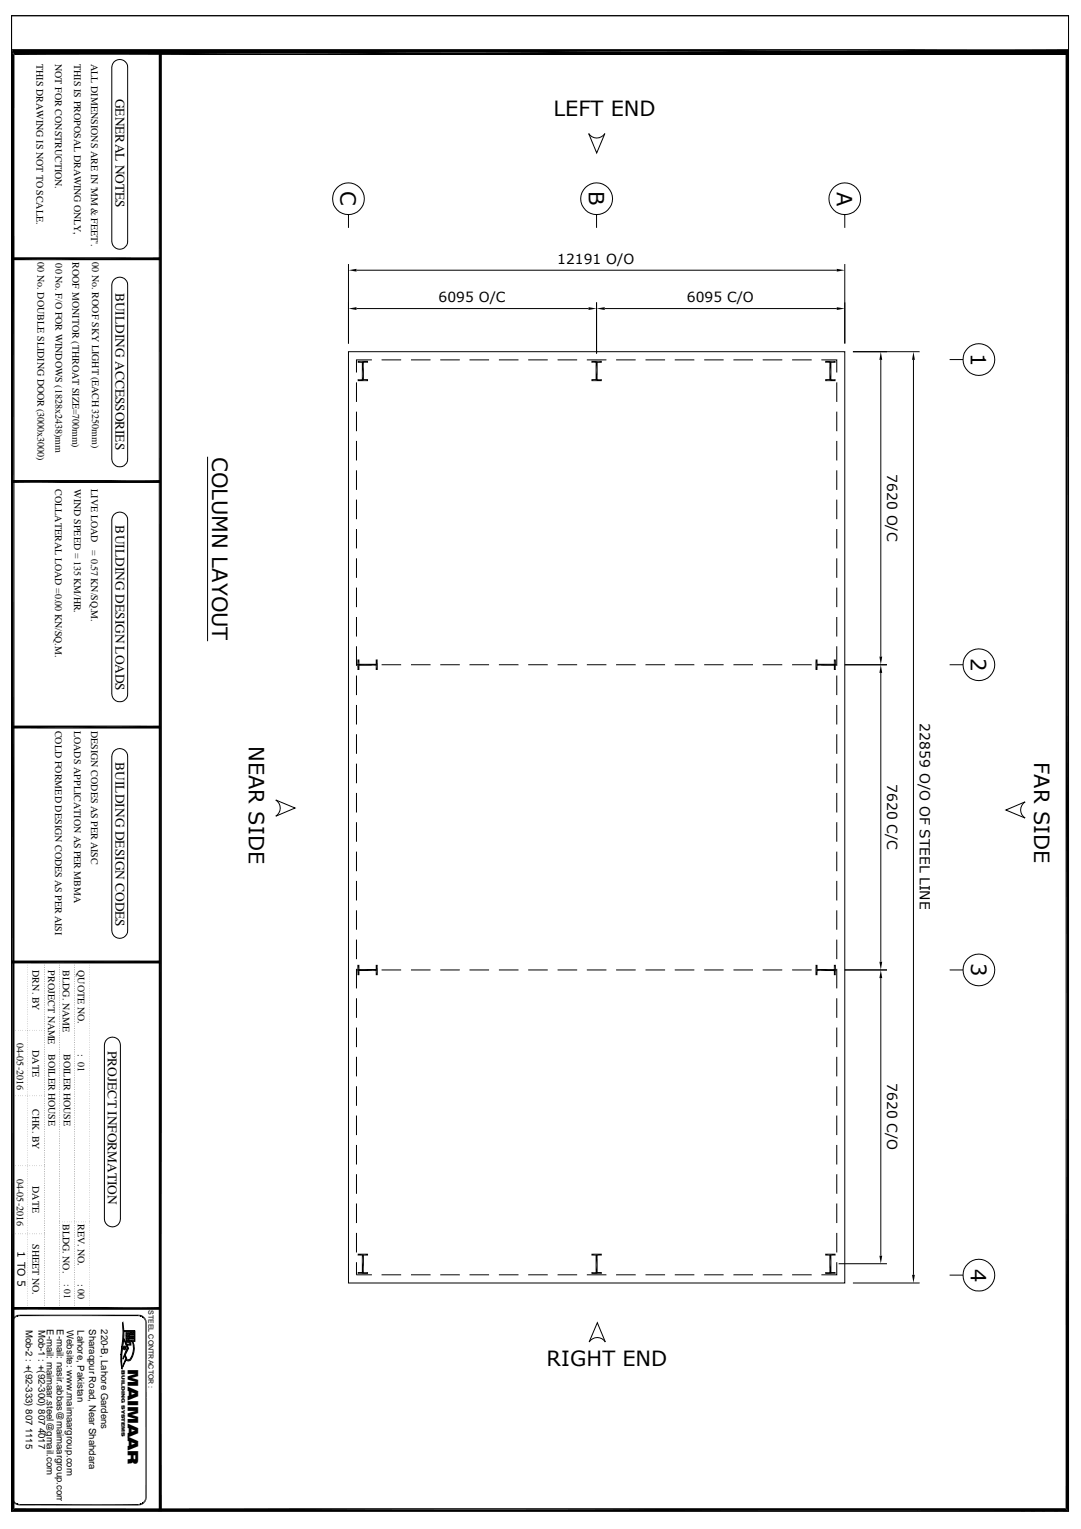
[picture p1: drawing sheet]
<svg xmlns="http://www.w3.org/2000/svg" width="297mm" height="420mm" viewBox="0 0 297 420" stroke-linecap="round" stroke-linejoin="round" font-family="sans-serif">
<g fill="none" stroke="#000" stroke-width=".27">
<path d="M3.2 4.3h290.1v410.6h-290.1zM3.2 14.3h35.3M30.7 18.5h.1M31.3 17a2.19 2.19 0 0 1 2.4-.5 2.19 2.19 0 0 1 1.3 2v47.7a2.18 2.18 0 0 1-2.1 2.2 2.18 2.18 0 0 1-2.2-2.2v-47.7l.1-.6zM44 14.3v400.6M293.3 4.3h.1M161.6 36.7a2.62 2.62 0 0 0 4.4 0l-2.2 5.3zM95.6 58.9a4.4 4.4 0 0 0 3.9-6.3 4.4 4.4 0 0 0-7.4-.7 4.4 4.4 0 0 0 2.7 6.9l.8 .1v3.7M163.7 58.9a4.4 4.4 0 0 0 3.9-6.3 4.4 4.4 0 0 0-7.3-.7 4.4 4.4 0 0 0 2.6 6.9l.8 .1v3.7M231.9 58.9a4.4 4.4 0 0 0 3.9-6.3 4.4 4.4 0 0 0-7.4-.7 4.4 4.4 0 0 0 2.6 6.9l.9 .1v3.7M3.2 71.1h35.3M30.7 78.3h.1"/>
<path d="M30.7 66.2h.1M31.3 76.7a2.19 2.19 0 0 1 2.4-.4 2.19 2.19 0 0 1 1.3 2v47.7a2.18 2.18 0 0 1-2.1 2.2 2.18 2.18 0 0 1-2.2-2.2v-47.7zM35 66.2h.1M95.6 72.5v21.8M97.8 74.2h131.9M231.9 72.5v21.8M95.6 96.6h136.3v255.7h-136.3zM97.8 84.7h63.7M102.1 98.8h-4.3v3.5M104.7 98.8h5.4M112.8 98.8h5.4M120.8 98.8h5.4"/>
<path d="M128.9 98.8h5.3M136.9 98.8h5.4M145 98.8h5.3M153 98.8h5.4M161.1 98.8h5.3M163.7 83v14.1M166 84.7h63.7M169.1 98.8h5.4M177.2 98.8h5.3M185.2 98.8h5.4M193.3 98.8h5.3M201.3 98.8h5.4"/>
<path d="M209.3 98.8h5.4M217.4 98.8h5.4M225.4 98.8h4.3v3.5M234.1 96.6h18.3M241.7 98.8v81.5M250.7 98.8v251.2M260.6 98.7h3.7M97.8 105v5.4M97.8 113v5.4M229.7 105v5.4M229.7 113v5.4M3.2 132.2h35.3"/>
<path d="M30.7 126h.1M35 126h.1M57 125.4v50.6M97.8 121.1v5.3M97.8 129.1v5.4M97.8 137.2v5.3M229.7 121.1v5.3M229.7 129.1v5.4M229.7 137.2v5.3M30.7 142.8h.1M31.3 141.2a2.19 2.19 0 0 1 2.4-.4 2.19 2.19 0 0 1 1.3 2v47.7a2.18 2.18 0 0 1-2.1 2.2 2.18 2.18 0 0 1-2.2-2.2v-47.7l.1-.6zM97.8 145.3v5.3"/>
<path d="M97.8 153.3v5.4M229.7 145.3v5.3M229.7 153.3v5.4M97.8 161.3v5.4M97.8 169.4v5.4M97.8 177.4v5.4M229.7 161.3v5.4M229.7 169.4v5.4M229.7 177.4v5.4M3.2 199.6h35.3M30.7 190.5h.1M35 190.5h.1"/>
<path d="M97.8 185.5v5.3M97.8 193.6v5.3M97.8 182.5h4.3M104.7 182.5h5.4M112.8 182.5h5.4M120.8 182.5h5.4M128.9 182.5h5.3M136.9 182.5h5.4M145 182.5h5.3M153 182.5h5.4M161.1 182.5h5.3M169.1 182.5h5.4"/>
<path d="M177.2 182.5h5.3M185.2 182.5h5.4M193.3 182.5h5.3M201.3 182.5h5.4M209.3 182.5h5.4M217.4 182.5h5.4M225.4 182.5h4.3M229.7 185.5v5.3M229.7 193.6v5.3M231.9 182.5h11.5M241.7 184.8v79.3M260.6 182.5h3.7"/>
<path d="M30.7 207.7h.1M31.3 206.2a2.19 2.19 0 0 1 2.4-.5 2.19 2.19 0 0 1 1.3 2v47.7a2.18 2.18 0 0 1-2.1 2.2 2.18 2.18 0 0 1-2.2-2.2v-47.7l.3-1.1zM75.7 219.7l5.3 2.2-5.3 2.2a2.62 2.62 0 0 0 0-4.4zM97.8 201.6v5.4M97.8 209.7v5.3M97.8 217.7v5.4M229.7 201.6v5.4M229.7 209.7v5.3M229.7 217.7v5.4M97.8 225.7v5.4M97.8 233.8v5.4M229.7 225.7v5.4"/>
<path d="M229.7 233.8v5.4M276.1 222.4l5.2-2.2a2.62 2.62 0 0 0 0 4.4zM30.7 255.4h.1M35 255.4h.1M97.8 241.9v5.3M97.8 249.9v5.4M97.8 258v5.3M229.7 241.9v5.3M229.7 249.9v5.4M229.7 258v5.3M3.2 264.1h35.3M7.6 265h.1"/>
<path d="M7.6 265.6h.1M7.6 266.3h.1M7.6 266.9h.1M7.6 267.5h.1M7.6 268.2h.1M7.6 268.8h.1M7.6 269.5h.1M7.6 270.1h.1M7.6 270.8h.1M7.6 271.4h.1M7.6 272.1h.1M7.6 272.7h.1"/>
<path d="M7.6 273.4h.1M7.6 274h.1M7.6 274.6h.1M7.6 275.3h.1M7.6 275.9h.1M7.6 276.6h.1M7.6 277.2h.1M7.6 277.9h.1M7.6 278.5h.1M7.6 279.2h.1M7.6 279.8h.1M12.1 265h.1"/>
<path d="M12.1 265.6h.1M12.1 266.3h.1M12.1 266.9h.1M12.1 267.5h.1M12.1 268.2h.1M12.1 268.8h.1M12.1 269.5h.1M12.1 270.1h.1M12.1 270.8h.1M12.1 271.4h.1M12.1 272.1h.1M12.1 272.7h.1"/>
<path d="M12.1 273.4h.1M12.1 274h.1M12.1 274.6h.1M12.1 275.3h.1M12.1 275.9h.1M12.1 276.6h.1M12.1 277.2h.1M12.1 277.9h.1M12.1 278.5h.1M12.1 279.2h.1M12.1 279.8h.1M16.2 265h.1"/>
<path d="M16.2 265.6h.1M16.2 266.3h.1M16.2 266.9h.1M16.2 267.5h.1M16.2 268.2h.1M16.2 268.8h.1M16.2 269.5h.1M16.2 270.1h.1M16.2 270.8h.1M16.2 271.4h.1M16.2 272.1h.1M16.2 272.7h.1"/>
<path d="M16.2 273.4h.1M16.2 274h.1M16.2 274.6h.1M16.2 275.3h.1M16.2 275.9h.1M16.2 276.6h.1M16.2 277.2h.1M16.2 277.9h.1M16.2 278.5h.1M16.2 279.2h.1M16.2 279.8h.1M20.3 265h.1"/>
<path d="M20.3 265.6h.1M20.3 266.3h.1M20.3 266.9h.1M20.3 267.5h.1M20.3 268.2h.1M20.3 268.8h.1M20.3 269.5h.1M20.3 270.1h.1M20.3 270.8h.1M20.3 271.4h.1M20.3 272.1h.1M20.3 272.7h.1"/>
<path d="M20.3 273.4h.1M20.3 274h.1M20.3 274.6h.1M20.3 275.3h.1M20.3 275.9h.1M20.3 276.6h.1M20.3 277.2h.1M20.3 277.9h.1M20.3 278.5h.1M20.3 279.2h.1M20.3 279.8h.1M24.4 265h.1"/>
<path d="M24.4 265.6h.1M24.4 266.3h.1M24.4 266.9h.1M24.4 267.5h.1M24.4 268.2h.1M24.4 268.8h.1M24.4 269.5h.1M24.4 270.1h.1M24.4 270.8h.1M24.4 271.4h.1M24.4 272.1h.1M24.4 272.7h.1"/>
<path d="M24.4 273.4h.1M24.4 274h.1M24.4 274.6h.1M24.4 275.3h.1M24.4 275.9h.1M24.4 276.6h.1M24.4 277.2h.1M24.4 277.9h.1M24.4 278.5h.1M24.4 279.2h.1M24.4 279.8h.1M97.8 266.3h4.3"/>
<path d="M97.8 266v5.4M97.8 274.1v5.4M104.7 266.3h5.4M112.8 266.3h5.4M120.8 266.3h5.4M128.9 266.3h5.3M136.9 266.3h5.4M145 266.3h5.3M153 266.3h5.4M161.1 266.3h5.3M169.1 266.3h5.4M177.2 266.3h5.3"/>
<path d="M185.2 266.3h5.4M193.3 266.3h5.3M201.3 266.3h5.4M209.3 266.3h5.4M217.4 266.3h5.4M225.4 266.3h4.3M229.7 266v5.4M229.7 274.1v5.4M231.9 266.3h11.5M241.7 268.6v76.2M260.6 266.3h3.7M3.6 282.9h.1"/>
<path d="M4.3 282.9h.1M4.9 282.9h.1M5.6 282.9h.1M6.3 282.9h.1M6.9 282.9h.1M7.5 282.9h.1M7.6 280.4h.1M7.6 281.1h.1M7.6 281.7h.1M7.6 282.4h.1M7.6 283h.1M7.6 283.7h.1"/>
<path d="M7.6 284.3h.1M7.6 285h.1M7.6 285.6h.1M7.6 286.2h.1M7.6 286.9h.1M7.6 287.5h.1M7.6 288.2h.1M7.6 288.8h.1M7.6 289.4h.1M7.6 290.1h.1M7.6 290.8h.1M7.6 291.4h.1"/>
<path d="M7.6 292h.1M7.6 292.7h.1M7.6 293.3h.1M7.6 294h.1M7.6 294.6h.1M7.6 295.2h.1M7.6 295.9h.1M7.6 296.6h.1M7.6 297.2h.1M7.6 297.8h.1M7.6 298.5h.1M7.6 299.1h.1"/>
<path d="M7.6 299.8h.1M8.2 282.9h.1M8.8 282.9h.1M9.5 282.9h.1M10.1 282.9h.1M10.8 282.9h.1M11.4 282.9h.1M12.1 282.9h.1M12.1 280.4h.1M12.1 281.1h.1M12.1 281.7h.1M12.1 282.4h.1"/>
<path d="M12.1 283h.1M12.1 283.7h.1M12.1 284.3h.1M12.1 285h.1M12.1 285.6h.1M12.1 286.2h.1M12.1 286.9h.1M12.1 287.5h.1M12.1 288.2h.1M12.1 288.8h.1M12.1 289.4h.1M12.1 290.1h.1"/>
<path d="M12.1 290.8h.1M12.1 291.4h.1M12.1 292h.1M12.1 292.7h.1M12.1 293.3h.1M12.1 294h.1M12.1 294.6h.1M12.1 295.2h.1M12.1 295.9h.1M12.1 296.6h.1M12.1 297.2h.1M12.1 297.8h.1"/>
<path d="M12.1 298.5h.1M12.1 299.1h.1M12.1 299.8h.1M16.2 280.4h.1M16.2 281.1h.1M16.2 281.7h.1M16.2 282.4h.1M16.2 283h.1M16.2 283.7h.1M16.2 284.3h.1M16.2 285h.1M16.2 285.6h.1"/>
<path d="M16.2 286.2h.1M16.2 286.9h.1M16.2 287.5h.1M16.2 288.2h.1M16.2 288.8h.1M16.2 289.4h.1M16.2 290.1h.1M16.2 290.8h.1M16.2 291.4h.1M16.2 292h.1M16.2 292.7h.1M16.2 293.3h.1"/>
<path d="M16.2 294h.1M16.2 294.6h.1M16.2 295.2h.1M16.2 295.9h.1M16.2 296.6h.1M16.2 297.2h.1M16.2 297.8h.1M16.2 298.5h.1M16.2 299.1h.1M16.2 299.8h.1M20.3 280.4h.1M20.3 281.1h.1"/>
<path d="M20.3 281.7h.1M20.3 282.4h.1M20.3 283h.1M20.3 283.7h.1M20.3 284.3h.1M20.3 285h.1M20.3 285.6h.1M20.3 286.2h.1M20.3 286.9h.1M20.3 287.5h.1M20.3 288.2h.1M20.3 288.8h.1"/>
<path d="M20.3 289.4h.1M20.3 290.1h.1M20.3 290.8h.1M20.3 291.4h.1M20.3 292h.1M20.3 292.7h.1M20.3 293.3h.1M20.3 294h.1M20.3 294.6h.1M20.3 295.2h.1M20.3 295.9h.1M20.3 296.6h.1"/>
<path d="M20.3 297.2h.1M20.3 297.8h.1M20.3 298.5h.1M20.3 299.1h.1M20.3 299.8h.1M24.4 280.4h.1M24.4 281.1h.1M24.4 281.7h.1M24.4 282.4h.1M24.4 283h.1M24.4 283.7h.1M24.4 284.3h.1"/>
<path d="M24.4 285h.1M24.4 285.6h.1M24.4 286.2h.1M24.4 286.9h.1M24.4 287.5h.1M24.4 288.2h.1M24.4 288.8h.1M24.4 289.4h.1M24.4 290.1h.1M24.4 290.8h.1M24.4 291.4h.1M24.4 292h.1"/>
<path d="M24.4 292.7h.1M24.4 293.3h.1M24.4 294h.1M24.4 294.6h.1M24.4 295.2h.1M24.4 295.9h.1M24.4 296.6h.1M24.4 297.2h.1M24.4 297.8h.1M24.4 298.5h.1M24.4 299.1h.1M24.4 299.8h.1"/>
<path d="M28.7 287h.1M29.3 285.4a2.19 2.19 0 0 1 2.4-.5 2.19 2.19 0 0 1 1.3 2.1v47.7a2.2 2.2 0 0 1-2.1 2.2 2.2 2.2 0 0 1-2.2-2.2v-47.7l.3-1.1zM97.8 282.1v5.4M97.8 290.2v5.3M97.8 298.2v5.4M229.7 282.1v5.4M229.7 290.2v5.3M229.7 298.2v5.4M3.6 300.8h.1M4.3 300.8h.1M4.9 300.8h.1M5.6 300.8h.1"/>
<path d="M6.3 300.8h.1M6.9 300.8h.1M7.5 300.8h.1M7.6 300.4h.1M7.6 301h.1M7.6 301.7h.1M7.6 302.3h.1M7.6 303h.1M7.6 303.6h.1M7.6 304.3h.1M7.6 304.9h.1M7.6 305.6h.1"/>
<path d="M7.6 306.2h.1M7.6 306.9h.1M7.6 307.5h.1M7.6 308.1h.1M7.6 308.8h.1M7.6 309.4h.1M7.6 310.1h.1M7.6 310.7h.1M7.6 311.4h.1M7.6 312h.1M7.6 312.7h.1M7.6 313.3h.1"/>
<path d="M7.6 313.9h.1M7.6 314.6h.1M7.6 315.2h.1M7.6 315.9h.1M7.6 316.5h.1M7.6 317.2h.1M7.6 317.8h.1M7.6 318.5h.1M7.6 319.1h.1M7.6 319.7h.1M8.2 300.8h.1M8.8 300.8h.1"/>
<path d="M9.5 300.8h.1M10.1 300.8h.1M10.8 300.8h.1M11.4 300.8h.1M12.1 300.4h.1M12.1 301h.1M12.1 301.7h.1M12.1 302.3h.1M12.1 303h.1M12.1 303.6h.1M12.1 304.3h.1M12.1 304.9h.1"/>
<path d="M12.1 305.6h.1M12.1 306.2h.1M12.1 306.9h.1M12.1 307.5h.1M12.1 308.1h.1M12.1 308.8h.1M12.1 309.4h.1M12.1 310.1h.1M12.1 310.7h.1M12.1 311.4h.1M12.1 312h.1M12.1 312.7h.1"/>
<path d="M12.1 313.3h.1M12.1 313.9h.1M12.1 314.6h.1M12.1 315.2h.1M12.1 315.9h.1M12.1 316.5h.1M12.1 317.2h.1M12.1 317.8h.1M12.1 318.5h.1M12.1 319.1h.1M12.1 319.7h.1M12.1 300.8h.1"/>
<path d="M16.2 300.4h.1M16.2 301h.1M16.2 301.7h.1M16.2 302.3h.1M16.2 303h.1M16.2 303.6h.1M16.2 304.3h.1M16.2 304.9h.1M16.2 305.6h.1M16.2 306.2h.1M16.2 306.9h.1M16.2 307.5h.1"/>
<path d="M16.2 308.1h.1M16.2 308.8h.1M16.2 309.4h.1M16.2 310.1h.1M16.2 310.7h.1M16.2 311.4h.1M16.2 312h.1M16.2 312.7h.1M16.2 313.3h.1M16.2 313.9h.1M16.2 314.6h.1M16.2 315.2h.1"/>
<path d="M16.2 315.9h.1M16.2 316.5h.1M16.2 317.2h.1M16.2 317.8h.1M16.2 318.5h.1M16.2 319.1h.1M16.2 319.7h.1M20.3 300.4h.1M20.3 301h.1M20.3 301.7h.1M20.3 302.3h.1M20.3 303h.1"/>
<path d="M20.3 303.6h.1M20.3 304.3h.1M20.3 304.9h.1M20.3 305.6h.1M20.3 306.2h.1M20.3 306.9h.1M20.3 307.5h.1M20.3 308.1h.1M20.3 308.8h.1M20.3 309.4h.1M20.3 310.1h.1M20.3 310.7h.1"/>
<path d="M20.3 311.4h.1M20.3 312h.1M20.3 312.7h.1M20.3 313.3h.1M20.3 313.9h.1M20.3 314.6h.1M20.3 315.2h.1M20.3 315.9h.1M20.3 316.5h.1M20.3 317.2h.1M20.3 317.8h.1M20.3 318.5h.1"/>
<path d="M20.3 319.1h.1M20.3 319.7h.1M24.4 300.4h.1M24.4 301h.1M24.4 301.7h.1M24.4 302.3h.1M24.4 303h.1M24.4 303.6h.1M24.4 304.3h.1M24.4 304.9h.1M24.4 305.6h.1M24.4 306.2h.1"/>
<path d="M24.4 306.9h.1M24.4 307.5h.1M24.4 308.1h.1M24.4 308.8h.1M24.4 309.4h.1M24.4 310.1h.1M24.4 310.7h.1M24.4 311.4h.1M24.4 312h.1M24.4 312.7h.1M24.4 313.3h.1M24.4 313.9h.1"/>
<path d="M24.4 314.6h.1M24.4 315.2h.1M24.4 315.9h.1M24.4 316.5h.1M24.4 317.2h.1M24.4 317.8h.1M24.4 318.5h.1M24.4 319.1h.1M24.4 319.7h.1M97.8 306.3v5.4M97.8 314.4v5.3M229.7 306.3v5.4"/>
<path d="M229.7 314.4v5.3M3.6 338.7h.1M3.6 320h.1M4.3 338.7h.1M4.3 320h.1M4.9 338.7h.1M4.9 320h.1M5.6 338.7h.1M5.6 320h.1M6.3 338.7h.1M6.3 320h.1M6.9 338.7h.1"/>
<path d="M6.9 320h.1M7.5 338.7h.1M7.5 320h.1M7.6 320.4h.1M7.6 321h.1M7.6 321.7h.1M7.6 322.3h.1M7.6 322.9h.1M7.6 323.6h.1M7.6 324.3h.1M7.6 324.9h.1M7.6 325.5h.1"/>
<path d="M7.6 326.2h.1M7.6 326.8h.1M7.6 327.5h.1M7.6 328.1h.1M7.6 328.7h.1M7.6 329.4h.1M7.6 330.1h.1M7.6 330.7h.1M7.6 331.3h.1M7.6 332h.1M7.6 332.6h.1M7.6 333.3h.1"/>
<path d="M7.6 333.9h.1M7.6 334.5h.1M7.6 335.2h.1M7.6 335.8h.1M7.6 336.5h.1M7.6 337.1h.1M7.6 337.8h.1M7.6 338.4h.1M7.6 339.1h.1M7.6 339.7h.1M8.2 338.7h.1M8.2 320h.1"/>
<path d="M8.8 338.7h.1M8.8 320h.1M9.5 338.7h.1M9.5 320h.1M10.1 338.7h.1M10.1 320h.1M10.8 338.7h.1M10.8 320h.1M11.4 338.7h.1M11.4 320h.1M12.1 320.4h.1M12.1 321h.1"/>
<path d="M12.1 321.7h.1M12.1 322.3h.1M12.1 322.9h.1M12.1 323.6h.1M12.1 324.3h.1M12.1 324.9h.1M12.1 325.5h.1M12.1 326.2h.1M12.1 326.8h.1M12.1 327.5h.1M12.1 328.1h.1M12.1 328.7h.1"/>
<path d="M12.1 329.4h.1M12.1 330.1h.1M12.1 330.7h.1M12.1 331.3h.1M12.1 332h.1M12.1 332.6h.1M12.1 333.3h.1M12.1 333.9h.1M12.1 334.5h.1M12.1 335.2h.1M12.1 335.8h.1M12.1 336.5h.1"/>
<path d="M12.1 337.1h.1M12.1 337.8h.1M12.1 338.4h.1M12.1 339.1h.1M12.1 339.7h.1M12.1 338.7h.1M12.1 320h.1M16.2 320.4h.1M16.2 321h.1M16.2 321.7h.1M16.2 322.3h.1M16.2 322.9h.1"/>
<path d="M16.2 323.6h.1M16.2 324.3h.1M16.2 324.9h.1M16.2 325.5h.1M16.2 326.2h.1M16.2 326.8h.1M16.2 327.5h.1M16.2 328.1h.1M16.2 328.7h.1M16.2 329.4h.1M16.2 330.1h.1M16.2 330.7h.1"/>
<path d="M16.2 331.3h.1M16.2 332h.1M16.2 332.6h.1M16.2 333.3h.1M16.2 333.9h.1M16.2 334.5h.1M16.2 335.2h.1M16.2 335.8h.1M16.2 336.5h.1M16.2 337.1h.1M16.2 337.8h.1M16.2 338.4h.1"/>
<path d="M16.2 339.1h.1M16.2 339.7h.1M16.2 335.5h.1M17.1 335.5h.1M17.8 335.5h.1M18.4 335.5h.1M19.1 335.5h.1M19.7 335.5h.1M20.3 320.4h.1M20.3 321h.1M20.3 321.7h.1M20.3 322.3h.1"/>
<path d="M20.3 322.9h.1M20.3 323.6h.1M20.3 324.3h.1M20.3 324.9h.1M20.3 325.5h.1M20.3 326.2h.1M20.3 326.8h.1M20.3 327.5h.1M20.3 328.1h.1M20.3 328.7h.1M20.3 329.4h.1M20.3 330.1h.1"/>
<path d="M20.3 330.7h.1M20.3 331.3h.1M20.3 332h.1M20.3 332.6h.1M20.3 333.3h.1M20.3 333.9h.1M20.3 334.5h.1M20.3 335.2h.1M20.3 335.8h.1M20.3 336.5h.1M20.3 337.1h.1M20.3 337.8h.1"/>
<path d="M20.3 338.4h.1M20.3 339.1h.1M20.3 339.7h.1M20.3 335.5h.1M21 335.5h.1M21.6 335.5h.1M22.3 335.5h.1M22.9 335.5h.1M23.5 335.5h.1M24.4 320.4h.1M24.4 321h.1M24.4 321.7h.1"/>
<path d="M24.4 322.3h.1M24.4 322.9h.1M24.4 323.6h.1M24.4 324.3h.1M24.4 324.9h.1M24.4 325.5h.1M24.4 326.2h.1M24.4 326.8h.1M24.4 327.5h.1M24.4 328.1h.1M24.4 328.7h.1M24.4 329.4h.1"/>
<path d="M24.4 330.1h.1M24.4 330.7h.1M24.4 331.3h.1M24.4 332h.1M24.4 332.6h.1M24.4 333.3h.1M24.4 333.9h.1M24.4 334.5h.1M24.4 335.2h.1M24.4 335.8h.1M24.4 336.5h.1M24.4 337.1h.1"/>
<path d="M24.4 337.8h.1M24.4 338.4h.1M24.4 339.1h.1M24.4 339.7h.1M24.4 335.5h.1M28.7 334.7h.1M33 334.7h.1M97.8 322.4v5.4M97.8 330.4v5.4M97.8 338.5v5.4M229.7 322.4v5.4M229.7 330.4v5.4"/>
<path d="M229.7 338.5v5.4M3.2 359.2h35.3M7.6 340.4h.1M7.6 341h.1M7.6 341.6h.1M7.6 342.3h.1M7.6 342.9h.1M7.6 343.6h.1M7.6 344.2h.1M7.6 344.9h.1M7.6 345.5h.1M7.6 346.2h.1"/>
<path d="M7.6 346.8h.1M7.6 347.4h.1M7.6 348.1h.1M7.6 348.7h.1M7.6 349.4h.1M7.6 350h.1M7.6 350.7h.1M7.6 351.3h.1M7.6 352h.1M7.6 352.6h.1M7.6 353.2h.1M7.6 353.9h.1"/>
<path d="M7.6 354.5h.1M7.6 355.2h.1M7.6 355.8h.1M7.6 356.4h.1M7.6 357.1h.1M7.6 357.8h.1M7.6 358.4h.1M12.1 340.4h.1M12.1 341h.1M12.1 341.6h.1M12.1 342.3h.1M12.1 342.9h.1"/>
<path d="M12.1 343.6h.1M12.1 344.2h.1M12.1 344.9h.1M12.1 345.5h.1M12.1 346.2h.1M12.1 346.8h.1M12.1 347.4h.1M12.1 348.1h.1M12.1 348.7h.1M12.1 349.4h.1M12.1 350h.1M12.1 350.7h.1"/>
<path d="M12.1 351.3h.1M12.1 352h.1M12.1 352.6h.1M12.1 353.2h.1M12.1 353.9h.1M12.1 354.5h.1M12.1 355.2h.1M12.1 355.8h.1M12.1 356.4h.1M12.1 357.1h.1M12.1 357.8h.1M12.1 358.4h.1"/>
<path d="M16.2 340.4h.1M16.2 341h.1M16.2 341.6h.1M16.2 342.3h.1M16.2 342.9h.1M16.2 343.6h.1M16.2 344.2h.1M16.2 344.9h.1M16.2 345.5h.1M16.2 346.2h.1M16.2 346.8h.1M16.2 347.4h.1"/>
<path d="M16.2 348.1h.1M16.2 348.7h.1M16.2 349.4h.1M16.2 350h.1M16.2 350.7h.1M16.2 351.3h.1M16.2 352h.1M16.2 352.6h.1M16.2 353.2h.1M16.2 353.9h.1M16.2 354.5h.1M16.2 355.2h.1"/>
<path d="M16.2 355.8h.1M16.2 356.4h.1M16.2 357.1h.1M16.2 357.8h.1M16.2 358.4h.1M20.3 340.4h.1M20.3 341h.1M20.3 341.6h.1M20.3 342.3h.1M20.3 342.9h.1M20.3 343.6h.1M20.3 344.2h.1"/>
<path d="M20.3 344.9h.1M20.3 345.5h.1M20.3 346.2h.1M20.3 346.8h.1M20.3 347.4h.1M20.3 348.1h.1M20.3 348.7h.1M20.3 349.4h.1M20.3 350h.1M20.3 350.7h.1M20.3 351.3h.1M20.3 352h.1"/>
<path d="M20.3 352.6h.1M20.3 353.2h.1M20.3 353.9h.1M20.3 354.5h.1M20.3 355.2h.1M20.3 355.8h.1M20.3 356.4h.1M20.3 357.1h.1M20.3 357.8h.1M20.3 358.4h.1M24.4 340.4h.1M24.4 341h.1"/>
<path d="M24.4 341.6h.1M24.4 342.3h.1M24.4 342.9h.1M24.4 343.6h.1M24.4 344.2h.1M24.4 344.9h.1M24.4 345.5h.1M24.4 346.2h.1M24.4 346.8h.1M24.4 347.4h.1M24.4 348.1h.1M24.4 348.7h.1"/>
<path d="M24.4 349.4h.1M24.4 350h.1M24.4 350.7h.1M24.4 351.3h.1M24.4 352h.1M24.4 352.6h.1M24.4 353.2h.1M24.4 353.9h.1M24.4 354.5h.1M24.4 355.2h.1M24.4 355.8h.1M24.4 356.4h.1"/>
<path d="M24.4 357.1h.1M24.4 357.8h.1M24.4 358.4h.1M97.8 346.5v3.5h4.3M104.7 350h5.4M112.8 350h5.4M120.8 350h5.4M128.9 350h5.3M136.9 350h5.4M145 350h5.3M153 350h5.4M161.1 350h5.3"/>
<path d="M169.1 350h5.4M177.2 350h5.3M185.2 350h5.4M193.3 350h5.3M201.3 350h5.4M209.3 350h5.4M217.4 350h5.4M229.7 346.5v3.5h-4.3M230.2 347h13.2M234.1 352.3h18.3M260.6 350.1h3.7M3.2 362.6v49"/>
<path d="M3.3 362.1v50.1M3.5 362v50.3M33.2 371.7v2.2M33.3 370v5.4M33.4 369.6v6.1M33.5 368.1v3.8M33.7 367.8v2.2M33.7 363.1a17.5 17.5 0 0 1-.1 6.9l-.2 1.9v4a22 22 0 0 1 .3-8.1zM33.7 363.5v6.2M33.8 363.5v5.7M33.9 370.2h.5v.2l-.3 .2zM33.9 364.6v3.7"/>
<path d="M34 364.8v2.9l.9 2.4-1.1 3.1 1.5-3-1.3-2.7M34 365.3h3M34 365.6h2.9M34.1 369.6l.3 .2v.2h-.5zM34.4 372l.4 1-1.1 2.3 .8-2.4-.3-.6M34.6 365.9h.4v.7h-.4zM34.6 366.9h.4v.6h-.4zM34.6 367.8h.4v.7h-.4zM35.1 367.8h.4v.7h-.4zM35.2 366.9h.3v.6h-.3zM35.2 365.9h.3v.7h-.3zM35.8 365.9h.3v.7h-.3z"/>
<path d="M35.8 366.9h.3v.6h-.3zM36.3 368.3a4.9 4.9 0 0 1-.9 5h-.7M36.4 365.9h.4v.7h-.4zM36.4 366.9h.4v.7h-.4zM36.5 368.3a5.4 5.4 0 0 1-.8 5.2l-.4 .2-.7-.3M36.7 368.8v2.9M36.7 369.3v2M37 365.3v3M37 365.3v3h-1.1v1h-1l-.2-.2h.9v-1.2h1.2M39.9 362v50.3M40.1 362.1v50.1M40.2 362.6v49"/>
<path d="M163.9 363.2l2.2 5.3a2.62 2.62 0 0 0-4.4 0zM3.2 414.9h.1M293.3 414.9h.1"/>
<circle cx="268.7" cy="98.7" r="4.4"/>
<circle cx="268.7" cy="182.5" r="4.4"/>
<circle cx="268.7" cy="266.3" r="4.4"/>
<circle cx="268.7" cy="350.1" r="4.4"/>
</g>
<g fill="#000">
<path d="M3.2 14.3l.8 .8-.8 399.8zM3.2 13.5l.8 1.6-.8-.8zM292.5 14.3h.8l-.8 399.8zM4 15.1l289.3-1.6v1.6zM3.2 13.5h290.1l-289.3 1.6zM3.2 71.4l40.8-.8v.8zM3.2 70.6h40.8l-40.8 .8zM95.6 74.2l2.2-.4v.8zM229.7 73.8l2.2 .4-2.2 .4zM95.6 84.7l2.2-.4v.8zM98.2 99.1l2.8 .5h-2.8zM98.2 99.1h2.8v.5z"/>
<path d="M99.3 99.3h.6l-.6 5zM99.9 99.3v5h-.6zM161.5 84.3l2.2 .4-2.2 .4zM163.5 99.3l.5 5h-.5zM163.5 99.3h.5v5zM162.3 99.6l2.9-.5v.5zM162.3 99.1h2.9l-2.9 .5zM163.7 84.7l2.3-.4v.8zM227.6 99.3l.6 5h-.6zM227.6 99.3h.6v5zM226.5 99.6l2.8-.5v.5zM226.5 99.1h2.8l-2.8 .5z"/>
<path d="M229.7 84.3l2.2 .4-2.2 .4zM241.7 96.6l.4 2.2h-.7zM250.7 96.6l.4 2.2h-.8zM98.2 104.1l2.8 .5h-2.8zM98.2 104.1h2.8v.5zM162.3 104.6l2.9-.5v.5zM162.3 104.1h2.9l-2.9 .5zM226.5 104.6l2.8-.5v.5zM226.5 104.1h2.8l-2.8 .5zM3.2 131.8h40.8l-40.8 .8zM3.2 132.6l40.8-.8v.8zM3.2 199.2h40.8l-40.8 .8z"/>
<path d="M98.1 181.1h.5l-.5 2.9zM98.3 182.3l5.1 .5h-5.1zM98.3 182.3h5.1v.5zM98.6 181.1v2.9h-.5zM103.1 181.1h.6l-.6 2.9zM103.7 181.1v2.9h-.6zM223.8 181.1l.6 2.9h-.6zM223.8 181.1h.6v2.9zM228.9 181.1l.5 2.9h-.5zM224.1 182.8l5-.5v.5zM224.1 182.3h5l-5 .5zM228.9 181.1h.5v2.9z"/>
<path d="M241.4 180.3h.7l-.4 2.2zM241.7 182.5l.4 2.3h-.7zM3.2 200l40.8-.8v.8zM3.2 263.7h40.8l-40.8 .8zM3.2 264.5l40.8-.8v.8zM98.1 264.9h.5l-.5 2.8zM98.3 266.1l5.1 .5h-5.1zM98.3 266.1h5.1v.5zM98.6 264.9v2.8h-.5zM103.1 264.9h.6l-.6 2.8zM103.7 264.9v2.8h-.6zM223.8 264.9l.6 2.8h-.6z"/>
<path d="M223.8 264.9h.6v2.8zM228.9 264.9l.5 2.8h-.5zM224.1 266.6l5-.5v.5zM224.1 266.1h5l-5 .5zM228.9 264.9h.5v2.8zM241.4 264.1h.7l-.4 2.2zM241.7 266.3l.4 2.3h-.7zM3.2 358.9h40.8l-40.8 .7zM3.2 359.6l40.8-.7v.7zM98.2 349.3h2.8l-2.8 .5zM98.2 349.8l2.8-.5v.5zM98.2 344.2h2.8l-2.8 .5z"/>
<path d="M98.2 344.7l2.8-.5v.5zM99.3 344.5l.6 5h-.6zM99.3 344.5h.6v5zM163.5 344.5h.5l-.5 5zM164 344.5v5h-.5zM162.3 349.3h2.9v.5zM162.3 349.3l2.9 .5h-2.9zM162.3 344.2h2.9v.5zM162.3 344.2l2.9 .5h-2.9zM227.6 344.5h.6l-.6 5zM228.2 344.5v5h-.6zM226.5 349.3h2.8v.5z"/>
<path d="M226.5 349.3l2.8 .5h-2.8zM226.5 344.2h2.8v.5zM226.5 344.2l2.8 .5h-2.8zM241.4 344.8h.7l-.4 2.2zM250.3 350h.8l-.4 2.3zM3.6 361.9v1.3zM3.8 361.6l-.2 1zM3.8 361.6v.7zM3.9 361.6l-.1 .7zM3.9 361.6l.4-.3-.4 .8zM4.3 361.3v.4l-.4 .4zM4.3 361.2v.5z"/>
<path d="M4.8 361v.4zM4.3 361.2l.5-.2-.5 .7zM4.8 361v.4l-.5 .3zM4.8 361h.6l-.6 .4zM4.8 361.4l.6-.4v.4zM33.4 374.2v1.7zM33.4 373.9v1.8zM33.5 375.1l-.1 .8zM33.5 375.1v.8zM33.6 363.3v.2zM33.7 363.1l-.1 .4zM33.7 363.1v1.8z"/>
<path d="M33.7 375.1v.2zM33.8 372.9v.3zM33.9 369.8v.2zM33.9 370.2v.2zM34 365.3v.2zM34 367.5v.2zM34 365.3v.3zM33.9 370.2h.2l-.2 .2zM34.1 370.2v.4l-.2-.2zM34.1 369.6l-.2 .4zM34.1 369.6v.4h-.2zM34.1 370.2h.2l-.2 .4z"/>
<path d="M34.3 370.2v.4h-.2zM34.1 369.6h.2l-.2 .4zM34.3 369.6v.4h-.2zM34.4 372v.6zM34.4 369.8v.2zM34.4 370.2v.2zM34.3 370.2h.1l-.1 .4zM34.4 370.2l-.1 .4zM34.3 369.6l.1 .2-.1 .2zM34.4 369.8l-.1 .2zM34.4 372l.1 .3-.1 .3zM34.5 372.3v.6l-.1-.3z"/>
<path d="M34.5 372.9l-.8 2.4zM34.5 372.9v.7l-.8 1.7zM34.7 373.3v.2zM34 367.5l.8 1.7zM34 367.7l.8 1.5v.7zM34.5 372.3l.3 .7-.3 .6zM34.9 369.1v.2zM34.9 369.3v.8zM34.8 369.2v.7zM34.9 370.1l-1.1 3.1zM34.9 370.1v.9l-1.1 2.2zM34.7 373.3l.2 .1-.2 .1z"/>
<path d="M34.7 373.5l.2-.1v.2zM34.6 367.8h.4l-.4 .7zM35 367.8v.7h-.4zM34.6 366.9h.4l-.4 .7zM35 366.9v.7h-.4zM34.6 365.9h.4l-.4 .7zM35 365.9v.7h-.4zM34.9 373.4v.2zM35 373.4l-.1 .2zM34.9 369.3l.4 .9-.4 .8zM35 373.4l.3-.1-.3 .3zM35.3 373.3v.4l-.3-.1z"/>
<path d="M35.3 373.3v.4zM35.4 373.3l-.1 .4zM35.1 367.8h.4l-.4 .7zM35.5 367.8v.7h-.4zM35.2 365.9h.3l-.3 .7zM35.5 365.9v.7h-.3zM35.2 366.9h.3l-.3 .7zM35.5 366.9v.7h-.3zM34.9 369.1h.7l-.7 .2zM34.9 369.3l.7-.2v.2zM35.4 373.3l.3-.1-.3 .4zM35.7 373.2v.3l-.3 .1z"/>
<path d="M35.8 373.1l-.1 .4zM35.6 367.9h.3l-.3 1.4zM35.9 367.9v1.4h-.3zM36 372.7l-.2 .7zM36 372.7v.5l-.2 .2zM35.8 366.9h.3l-.3 .7zM36.1 366.9v.7h-.3zM35.8 365.9h.3l-.3 .7zM36.1 365.9v.7h-.3zM36.2 372.2l-.2 1zM36.3 368.3l.1 .5zM36.4 371.4l-.2 1.4z"/>
<path d="M36.4 368.3v.5zM36.5 368.3v.5zM36.5 371.3l-.1 1zM36.6 370.7l-.1 1.4zM36.6 368.6v.7zM36.6 370.3v1.6zM36.6 368.8v1.5zM36.4 366.9h.4l-.4 .7zM36.8 366.9v.7h-.4zM36.4 365.9h.4l-.4 .7zM36.8 365.9v.7h-.4zM35.9 367.9h.9l-.9 .4z"/>
<path d="M35.9 368.3l.9-.4v.4zM36.8 369.3v2zM36.8 367.9v.4zM36.9 367.9l-.1 .4zM38.6 361v.4zM38 361h.6l-.6 .4zM38 361.4l.6-.4v.4zM39.1 361.2v.5zM39.1 361.3v.4zM38.6 361l.5 .2-.5 .2zM38.6 361.4l.5-.2v.5zM39.1 361.3l.4 .3-.4 .1z"/>
<path d="M39.1 361.7l.4-.1v.5zM39.5 361.6v.5zM39.6 361.6v.7zM39.6 361.6l.2 .3-.2 .4zM39.8 361.9v.7l-.2-.3zM39.8 361.9v.7zM39.9 362v1.2zM3.6 411.1v1.2zM3.6 411.6v.8zM3.6 411.6l.2 .4-.2 .4zM3.8 412v.7l-.2-.3zM3.8 412v.7z"/>
<path d="M3.9 412.2v.5zM4 414.1l289.3 .8h-290.1zM4 15.1v399l-.8 .8zM3.9 412.2l.4 .3-.4 .2zM3.9 412.7l.4-.2v.5zM4.3 412.5v.5zM4.3 412.6v.4zM4.8 412.8v.5zM4.3 412.6l.5 .2-.5 .2zM4.3 413l.5-.2v.5zM4.8 412.8l.6 .2-.6 .3zM4.8 413.3l.6-.3v.3z"/>
<path d="M38.6 412.8v.5zM38 413l.6-.2-.6 .5zM38 413.3l.6-.5v.5zM39.1 412.5v.5zM38.6 412.8l.5-.2-.5 .7zM39.1 412.6v.4l-.5 .3zM39.5 412.2l-.4 .8v-.5zM39.5 412.2v.5l-.4 .3zM39.6 412l-.1 .7zM39.8 411.6l-.2 1.1v-.7zM39.8 411.6v.8l-.2 .3zM39.9 411.1l-.1 1.3z"/>
<path d="M43.6 14.3l.8 400.6h-.8zM43.6 14.3h.8v400.6zM293.3 14.3v400.6l-.8-.8zM4 414.1h288.5l.8 .8z"/>
</g>
<path d="M5.4 361.2h32.6M5.4 413.1h32.6" fill="none" stroke="#000" stroke-width=".38"/>
<path d="M34 365.5h2.9" fill="none" stroke="#000" stroke-width=".3"/>
<g font-size="5.8">
<text x="151.9" y="31.9">LEFT END</text>
<text x="58.2" y="125.4" transform="rotate(90 58.2 125.4)">COLUMN LAYOUT</text>
<text x="150" y="375.1">RIGHT END</text>
</g>
<g font-size="5.7">
<text x="93.5" y="52.5" transform="rotate(90 93.5 52.5)">C</text>
<text x="161.6" y="52.4" transform="rotate(90 161.6 52.4)">B</text>
<text x="229.7" y="52.6" transform="rotate(90 229.7 52.6)">A</text>
<text x="266.5" y="96.8" transform="rotate(90 266.5 96.8)">1</text>
<text x="266.5" y="180.7" transform="rotate(90 266.5 180.7)">2</text>
<text x="68.3" y="204.8" transform="rotate(90 68.3 204.8)">NEAR SIDE</text>
<text x="283.8" y="209.3" transform="rotate(90 283.8 209.3)">FAR SIDE</text>
<text x="266.6" y="264.5" transform="rotate(90 266.6 264.5)">3</text>
<text x="266.5" y="348.4" transform="rotate(90 266.5 348.4)">4</text>
</g>
<g font-size="4">
<text x="35.1" y="375.8" transform="rotate(90 35.1 375.8)">MAIMA</text>
<text x="35.1" y="398.2" transform="rotate(90 35.1 398.2)">R</text>
</g>
<g font-size="3.8">
<text x="152.9" y="72.5">12191 O/O</text>
<text x="120.3" y="83">6095 O/C</text>
<text x="188.5" y="83">6095 C/O</text>
<text x="243.5" y="130.2" transform="rotate(90 243.5 130.2)">7620 O/C</text>
<text x="252.5" y="198.5" transform="rotate(90 252.5 198.5)">22859 O/O OF STEEL LINE</text>
<text x="243.5" y="215.2" transform="rotate(90 243.5 215.2)">7620 C/C</text>
<text x="243.5" y="297.3" transform="rotate(90 243.5 297.3)">7620 C/O</text>
</g>
<g font-size="3.7">
<text x="31.7" y="27.1" transform="rotate(90 31.7 27.1)">GENERAL NOTES</text>
<text x="31.7" y="80.3" transform="rotate(90 31.7 80.3)">BUILDING ACCESSORIES</text>
<text x="31.7" y="144.3" transform="rotate(90 31.7 144.3)">BUILDING DESIGN LOADS</text>
<text x="31.7" y="209.2" transform="rotate(90 31.7 209.2)">BUILDING DESIGN CODES</text>
<text x="29.6" y="288.4" transform="rotate(90 29.6 288.4)">PROJECT INFORMATION</text>
</g>
<text font-size="2.9" x="4.8" y="343.5" transform="rotate(90 4.8 343.5)">1 TO 5</text>
<g font-size="2.7">
<text x="10" y="17.5" transform="rotate(90 10 17.5)">THIS DRAWING IS NOT TO SCALE.</text>
<text x="15.2" y="17.5" transform="rotate(90 15.2 17.5)">NOT FOR CONSTRUCTION.</text>
<text x="20.3" y="17.5" transform="rotate(90 20.3 17.5)">THIS IS PROPOSAL DRAWING ONLY,</text>
<text x="25" y="17.5" transform="rotate(90 25 17.5)">ALL DIMENSIONS ARE IN 'MM &amp; FEET'.</text>
<text x="10.3" y="71.9" transform="rotate(90 10.3 71.9)">00 No. DOUBLE SLIDING DOOR (3000x3000)</text>
<text x="19.9" y="72" transform="rotate(90 19.9 72)">ROOF MONITOR (THROAT SIZE=700mm)</text>
<text x="25.3" y="71.9" transform="rotate(90 25.3 71.9)">00 No. ROOF SKY LIGHT (EACH 3250mm)</text>
<text x="15.2" y="72.3" transform="rotate(90 15.2 72.3)">00 No. F/O FOR WINDOWS (1828x2438)mm</text>
<text x="15.2" y="134.3" transform="rotate(90 15.2 134.3)">COLLATERAL LOAD =0.00 KN/SQ.M.</text>
<text x="20.3" y="134.3" transform="rotate(90 20.3 134.3)">WIND SPEED = 135 KM/HR.</text>
<text x="25" y="134.3" transform="rotate(90 25 134.3)">LIVE LOAD</text>
<text x="25" y="151.1" transform="rotate(90 25 151.1)">= 0.57 KN/SQ.M.</text>
<text x="15.2" y="200.6" transform="rotate(90 15.2 200.6)">COLD FORMED DESIGN CODES AS PER AISI</text>
<text x="20.3" y="200.6" transform="rotate(90 20.3 200.6)">LOADS APPLICATION AS PER MBMA</text>
<text x="25" y="200.6" transform="rotate(90 25 200.6)">DESIGN CODES AS PER AISC</text>
<text x="8.9" y="266.4" transform="rotate(90 8.9 266.4)">DRN. BY</text>
<text x="13.2" y="266.4" transform="rotate(90 13.2 266.4)">PROJECT NAME</text>
<text x="17.3" y="266.4" transform="rotate(90 17.3 266.4)">BLDG. NAME</text>
<text x="21.4" y="266.4" transform="rotate(90 21.4 266.4)">QUOTE NO.</text>
<text x="4.6" y="286.3" transform="rotate(90 4.6 286.3)">04-05-2016</text>
<text x="8.9" y="288.3" transform="rotate(90 8.9 288.3)">DATE</text>
<text x="13.4" y="289.4" transform="rotate(90 13.4 289.4)">BOILER HOUSE</text>
<text x="17.5" y="289.4" transform="rotate(90 17.5 289.4)">BOILER HOUSE</text>
<text x="21.4" y="289.4" transform="rotate(90 21.4 289.4)">: 01</text>
<text x="8.9" y="304.6" transform="rotate(90 8.9 304.6)">CHK. BY</text>
<text x="4.6" y="323.7" transform="rotate(90 4.6 323.7)">04-05-2016</text>
<text x="8.9" y="325.7" transform="rotate(90 8.9 325.7)">DATE</text>
<text x="8.9" y="341.6" transform="rotate(90 8.9 341.6)">SHEET NO.</text>
<text x="17.3" y="336" transform="rotate(90 17.3 336)">BLDG. NO.</text>
<text x="21.4" y="336" transform="rotate(90 21.4 336)">REV. NO.</text>
<text x="21.4" y="352.4" transform="rotate(90 21.4 352.4)">: 00</text>
</g>
<g font-size="2.6">
<text x="17.6" y="352.6" transform="rotate(90 17.6 352.6)">: 01</text>
<text x="7.1" y="365.1" transform="rotate(90 7.1 365.1)">Mob-2 : +(92-333) 807</text>
<text x="10.5" y="365.1" transform="rotate(90 10.5 365.1)">Mob-1 : +(92-300) 807</text>
<text x="12.8" y="364.9" transform="rotate(90 12.8 364.9)">E-mail: maimaar.steel@gmail.com</text>
<text x="15.6" y="364.9" transform="rotate(90 15.6 364.9)">E-mail: nasir.abbas@maimaargroup.com</text>
<text x="18.4" y="365.2" transform="rotate(90 18.4 365.2)">Website: www.maimaargroup.com</text>
<text x="21.3" y="365.2" transform="rotate(90 21.3 365.2)">Lahore, Pakistan</text>
<text x="24.5" y="364.9" transform="rotate(90 24.5 364.9)">Sharaqpur Road, Near Shahdara</text>
<text x="27.7" y="364.9" transform="rotate(90 27.7 364.9)">220-B, Lahore Gardens</text>
<text x="7.1" y="392" transform="rotate(90 7.1 392)">1115</text>
<text x="10.5" y="392" transform="rotate(90 10.5 392)">4017</text>
</g>
<text font-size="1.9" x="40.8" y="359.7" transform="rotate(90 40.8 359.7)">STEEL CONTRACTOR :</text>
<text font-size="1.3" x="33.4" y="376.2" transform="rotate(90 33.4 376.2)">BUILDING SYSTEMS</text>
</svg>
